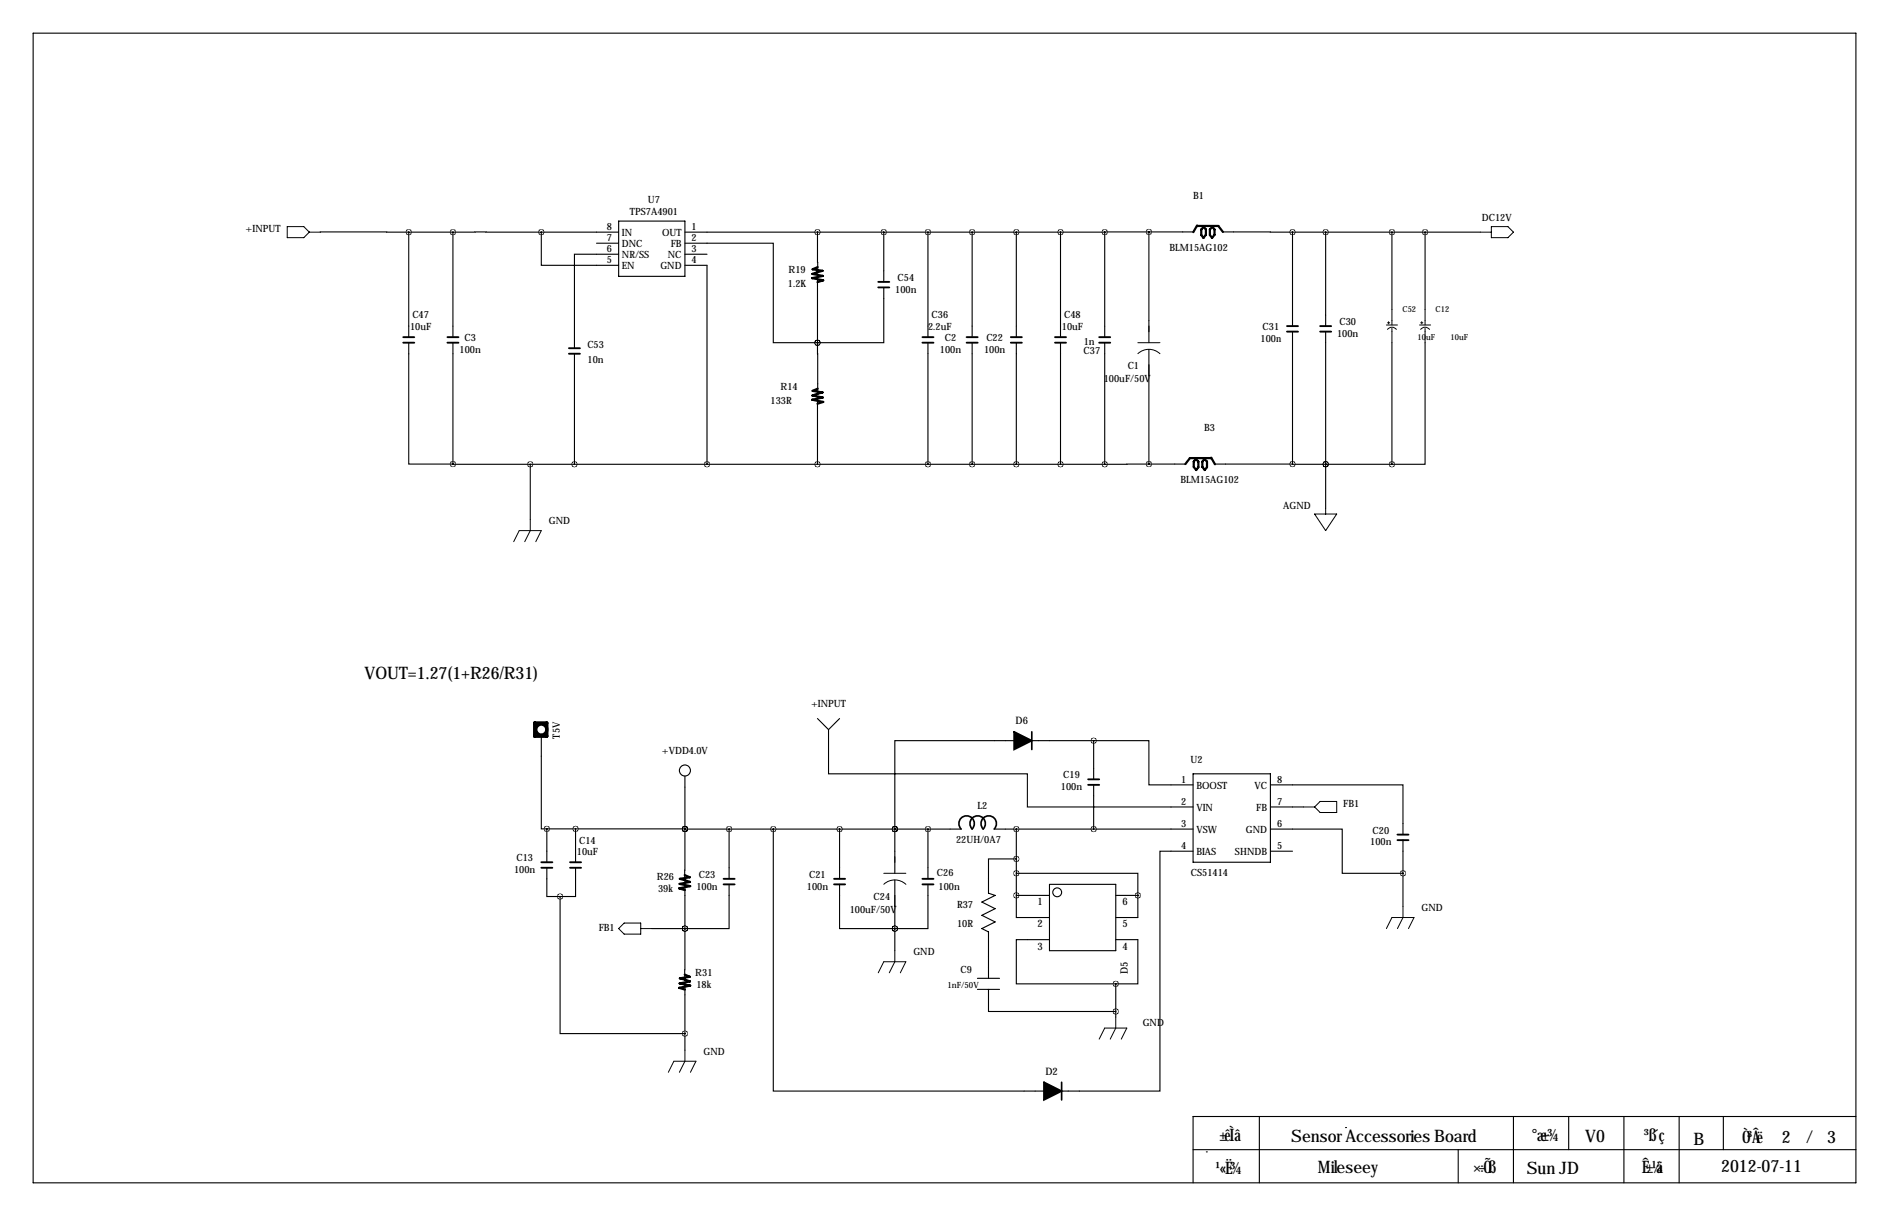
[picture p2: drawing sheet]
<svg xmlns="http://www.w3.org/2000/svg" width="432mm" height="279mm" viewBox="0 0 432 279" stroke-linecap="round" stroke-linejoin="round" font-family="sans-serif">
<g fill="none" stroke="#000" stroke-width=".25">
<path d="M7.6 7.6h419.1v264.2h-419.1zM73.7 53.3h20.3M94 53.3h10.1M94 53.3v24.2M104.1 53.3h20.4M104.1 53.3v24.2M124.5 53.3v7.7h17.7M124.5 53.3h17.7M137.2 55.9h5M142.2 58.4h-10.1v21.6M142.2 50.8h15.3v12.7h-15.3zM157.5 55.9h20.3v22.8h10.2"/>
<path d="M157.5 53.3h96.5M157.5 58.4h5.1M188 53.3v9.5M203.2 53.3v11.5M213.4 53.3v24.2M223.5 53.3v24.2M233.7 53.3v24.2M243.8 53.3v24.2M254 53.3v24.2M264.2 53.3h-10.2M264.2 53.3h10.3M264.2 53.3v25.4"/>
<path d="M281.1 53.3h16.1M297.2 53.3v21.6M297.2 53.3h43.2M304.8 53.3v21.6M320 53.3v17.8M327.7 53.3v17.8M94 78.7v27.9h10.1M104.1 78.7v27.9M157.5 61h5.1v45.7M188 78.7v12M188 78.7h.1M188 63.5v15.2"/>
<path d="M203.2 66v12.7h-15.2M213.4 78.7v28M223.5 78.7v28M233.7 78.7v28M243.8 78.7v28M254 78.7v28M297.2 76.2v30.4M304.8 76.2v40.6M320 78.7v28M327.7 78.7v28h-7.7M132.1 81.3v25.4M188 91.4v15.3"/>
<path d="M264.2 80.3v26.3M104.1 106.6l17.8 .1M121.9 106.7v12.7M121.9 106.7h132.1M264.2 106.6l-10.2 .1M264.2 106.6h8.4M279.2 106.6h18M297.2 106.6l7.6 .1M304.8 106.7h.1M304.8 106.7h15.2M124.5 168.7v21.7h1.2M157.5 178.3v12.2"/>
<path d="M188 165.1l2.5 2.5M190.5 167.6v10.2h45.7v7.6h38.1M193 165.1l-2.5 2.5M233.2 170.2h-27.5v20.3M237.2 170.2h14.3M251.5 170.2h12.7v10.1h10.1M251.5 170.2v8.9M274.3 177.8h17.8v20.3h-17.8zM125.7 199.4v6.6h3.1M125.7 190.4v7.7M125.7 190.4h31.8M132.3 199.4v6.6h-3.5"/>
<path d="M132.3 190.4v7.7M157.5 190.5l-.1 12M157.5 190.5h63.5M167.6 190.5v11.4M177.8 190.5v60.2h62.2M193 190.5v11.4M205.7 190.5h.1M205.7 190.5v10.2M213.4 190.5v11.4M228.6 190.5h45.7M233.7 197.4h-6.4v7.8l1.5 .5-3 1.6 3 1.5-3 1.5 3 1.5-3 1.6 1.5 .7v10.7M233.7 190.5v15.2"/>
<path d="M251.5 180.3v10.2M274.3 195.6h-7.6v55.1h-22.6M292.1 190.5h16.5v10.2h14M292.1 180.3h30.5v11.5M292.1 185.4h7.6M292.1 195.6h5.1M322.6 193v15.3M128.8 206v31.5h28.7M149.9 213.4h7.6M157.5 213.4l-.1 11.9M157.5 213.4h.1M157.5 203.2v10.2"/>
<path d="M167.6 203.2v10.2h-10.1M193 203.2v10.2h12.7M205.7 213.4h.1M205.7 202.2v16.2M213.4 203.2v10.2h-7.7M233.7 205.7v5.1h7.6M233.7 200.7h27.9v5M233.7 205.7h7.6M241.3 215.9h-7.6v10.2h22.8M241.3 203.2h15.2v15.2h-15.2zM256.5 215.9h5.1v10.2h-5.1M256.5 205.7h5.1"/>
<path d="M261.6 205.7h.1M261.6 205.7v5.1h-5.1M157.5 226.1v15.2M224.7 227.3h5.1M224.7 224.8h5.1M227.3 227.3v5.1h29.2M256.5 226.1v7.6M289.6 256.5v15.3M309.4 259.1h.1M348 256.5v15.3M360.7 256.5v7.7M373.4 256.5v15.3"/>
<path d="M386.1 256.5v15.3M396.2 256.5v7.7M426.7 256.5h-152.4v15.3M274.3 264.2h152.4M277.4 264.7h.1M335.3 264.2v7.6"/>
<circle cx="157.5" cy="177" r="1.27"/>
<circle cx="243.1" cy="205" r="1.02"/>
</g>
<g fill="none" stroke="#000" stroke-width=".51">
<path d="M275.2 51.8l-.8 1.5M276.7 52l.6 .7v1.2l-.6 .8-.5-.7v-1.3l.6-.6M278.7 52l.5 .7v1.2l-.5 .8-.5-.7v-1.3l.5-.6M280.2 51.9l-5 .1M280.2 52l1 1.3M188 61.4l-1.2 .5 2.3 .3-2.3 .7 2.4 .5-2.5 .5 2.6 .5-1.3 .4M188 89.3l-1.2 .5 2.3 .4-2.3 .7 2.4 .4-2.5 .5 2.6 .6-1.3 .4M273.6 105.3h4.9M273.6 105.3l-1.1 1.3M275 105.3l-.5 .8v1.2l.5 .7 .5-.7v-1.2l-.5-.6M277 105.3l-.5 .8v1.2l.5 .7 .5-.7v-1.2l-.5-.6M278.5 105.2l.8 1.5"/>
<path d="M157.4 201.1l1.2 .5-2.3 .3 2.3 .7-2.3 .5 2.4 .5-2.5 .5 1.3 .4M157.4 223.9l1.2 .5-2.3 .4 2.3 .7-2.3 .5 2.4 .5-2.5 .5 1.3 .4"/>
</g>
<path d="M237.2 168.1v4.1M221 190.5a1.78 1.78 0 0 1 0-2.5 1.78 1.78 0 0 1 2.5 0 1.78 1.78 0 0 1 0 2.5M223.5 190.5a1.78 1.78 0 0 1 0-2.5 1.78 1.78 0 0 1 2.5 0 1.78 1.78 0 0 1 0 2.5 1.78 1.78 0 0 1 .1-2.5 1.78 1.78 0 0 1 2.5 0 1.78 1.78 0 0 1 0 2.5M244.1 248.7v4" fill="none" stroke="#000" stroke-width=".38"/>
<path d="M233.2 168.1l4 2.1-4 2zM240 248.7l4.1 2-4.1 2z" fill="#000" stroke="#000" stroke-width=".38"/>
<g fill="none" stroke="#000" stroke-width=".23">
<path d="M66 52.1h3.8l1.3 1.2-1.3 1.3h-3.8zM71.1 53.3h2.6M340.4 53.3h2.5M342.9 52.1h3.8l1.3 1.2-1.3 1.3h-3.8zM261.6 78.7h5.1M318.8 74.7h2.5M319 74.2h.5M319 75.7a1.27 1.27 0 0 1 2.1 0M319.3 73.9v.5M320 71.1v3.6M320 75.4v3.3M326.4 74.7h2.5"/>
<path d="M326.6 74.2h.6M326.6 75.7a1.27 1.27 0 0 1 2.1 0M326.9 73.9v.5M327.7 71.1v3.6M327.7 75.4v3.3M261.6 81.3a3.7 3.7 0 0 1 5.1 0M121.9 119.4v2.5l-1.3 2.6M302.3 118.1h5l-2.5 3.8zM304.8 116.8v1.3M118.1 124.5l1.3-2.6h5.1l-1.3 2.6M299.7 185.4h2.6M302.3 185.4l1.2-1.3h3.8v2.6h-3.8z"/>
<path d="M143.5 212.1h3.8v2.5h-3.8l-1.3-1.2zM147.3 213.4h2.6M203.2 200.7h5.1M203.2 203.2a3.7 3.7 0 0 1 5.1 0M205.7 218.4v2.6l-1.2 2.5M318.8 213.4l1.2-2.6h5.1l-1.3 2.6M322.6 208.3v2.5l-1.3 2.6M201.9 223.5l1.3-2.5h5.1l-1.3 2.5M252.7 238.8l1.3-2.6h5.1l-1.3 2.6M256.5 233.7v2.5l-1.2 2.6M153.7 246.4l1.2-2.6h5.1l-1.3 2.6M157.5 241.3v2.5l-1.3 2.6"/>
</g>
<g fill="none" stroke="#000" stroke-width=".76">
<path d="M122.9 166.1h2.8v3.1h-2.8z"/>
<circle cx="124.5" cy="167.6" r="1.27"/>
</g>
<g fill="none" stroke="#000" stroke-width=".43">
<path d="M92.7 78.7h2.5M92.7 77.5h2.5M102.9 78.7h2.5M102.9 77.5h2.5M201.9 66h2.6M201.9 64.8h2.6M212.1 78.7h2.5M212.1 77.5h2.5M222.2 78.7h2.6M222.2 77.5h2.6M232.4 78.7h2.5M232.4 77.5h2.5"/>
<path d="M242.6 78.7h2.5M242.6 77.5h2.5M252.7 78.7h2.6M252.7 77.5h2.6M295.9 76.2h2.5M295.9 74.9h2.5M303.5 76.2h2.6M303.5 74.9h2.6M130.8 81.3h2.5M130.8 80h2.5M250.2 179.1h2.5M124.5 199.4h2.5"/>
<path d="M124.5 198.1h2.5M131.1 199.4h2.5M131.1 198.1h2.5M250.2 180.3h2.5M321.3 193h2.5M321.3 191.8h2.5M166.4 203.2h2.5M166.4 201.9h2.5M191.8 203.2h2.5M191.8 201.9h2.5M212.1 203.2h2.5M212.1 201.9h2.5"/>
</g>
<path d="M205.7 190.5a.05 .05 0 0 0 .1 0 .05 .05 0 0 0-.1 0zM205.7 213.4a.05 .05 0 0 0 .1 0 .05 .05 0 0 0-.1 0zM251.4 190.5a.05 .05 0 0 0 .1 0 .05 .05 0 0 0-.1 0zM157.4 213.4a.05 .05 0 0 0 .1 0 .05 .05 0 0 0-.1 0zM256.5 226.1a.05 .05 0 0 0 .1 0 .05 .05 0 0 0-.1 0zM233.6 190.5a.05 .05 0 0 0 .1 0 .05 .05 0 0 0-.1 0zM233.6 200.7a.05 .05 0 0 0 .1 0 .05 .05 0 0 0-.1 0zM233.6 205.7a.05 .05 0 0 0 .1 0 .05 .05 0 0 0-.1 0zM261.6 205.7a.05 .05 0 0 0 .1 0 .05 .05 0 0 0-.1 0zM157.4 190.5a.05 .05 0 0 0 .1 0 .05 .05 0 0 0-.1 0zM205.7 190.5a.05 .05 0 0 0 .1 0 .05 .05 0 0 0-.1 0zM205.7 213.4a.05 .05 0 0 0 .1 0 .05 .05 0 0 0-.1 0zM193 190.5a.05 .05 0 0 0 .1 0 .05 .05 0 0 0-.1 0zM167.6 190.5a.05 .05 0 0 0 .1 0 .05 .05 0 0 0-.1 0zM157.4 213.4a.05 .05 0 0 0 .1 0 .05 .05 0 0 0-.1 0zM213.3 190.5a.05 .05 0 0 0 .1 0 .05 .05 0 0 0-.1 0zM297.1 53.3a.05 .05 0 0 0 .1 0 .05 .05 0 0 0-.1 0zM322.5 200.7a.05 .05 0 0 0 .1 0 .05 .05 0 0 0-.1 0zM251.4 170.2a.05 .05 0 0 0 .1 0 .05 .05 0 0 0-.1 0zM320 53.3a.05 .05 0 0 0 .1 0 .05 .05 0 0 0-.1 0zM297.1 106.6a.05 .05 0 0 0 .1 0 .05 .05 0 0 0-.1 0zM327.6 53.3a.05 .05 0 0 0 .1 0 .05 .05 0 0 0-.1 0zM320 106.7a.05 .05 0 0 0 .1 0 .05 .05 0 0 0-.1 0zM121.9 106.7a.05 .05 0 0 0 .1 0 .05 .05 0 0 0-.1 0zM124.4 53.3a.05 .05 0 0 0 .1 0 .05 .05 0 0 0-.1 0zM187.9 53.3a.05 .05 0 0 0 .1 0 .05 .05 0 0 0-.1 0zM187.9 78.7a.05 .05 0 0 0 .1 0 .05 .05 0 0 0-.1 0zM187.9 78.7a.05 .05 0 0 0 .1 0 .05 .05 0 0 0-.1 0zM187.9 106.7a.05 .05 0 0 0 .1 0 .05 .05 0 0 0-.1 0zM233.6 53.3a.05 .05 0 0 0 .1 0 .05 .05 0 0 0-.1 0zM213.3 53.3a.05 .05 0 0 0 .1 0 .05 .05 0 0 0-.1 0zM223.5 53.3a.05 .05 0 0 0 .1 0 .05 .05 0 0 0-.1 0zM223.5 106.7a.05 .05 0 0 0 .1 0 .05 .05 0 0 0-.1 0zM213.3 106.7a.05 .05 0 0 0 .1 0 .05 .05 0 0 0-.1 0zM243.8 53.3a.05 .05 0 0 0 .1 0 .05 .05 0 0 0-.1 0zM233.6 106.7a.05 .05 0 0 0 .1 0 .05 .05 0 0 0-.1 0zM243.8 106.7a.05 .05 0 0 0 .1 0 .05 .05 0 0 0-.1 0zM93.9 53.3a.05 .05 0 0 0 .1 0 .05 .05 0 0 0-.1 0zM264.1 53.3a.05 .05 0 0 0 .1 0 .05 .05 0 0 0-.1 0zM264.1 106.6a.05 .05 0 0 0 .1 0 .05 .05 0 0 0-.1 0zM132 106.7a.05 .05 0 0 0 .1 0 .05 .05 0 0 0-.1 0zM162.5 106.7a.05 .05 0 0 0 .1 0 .05 .05 0 0 0-.1 0zM104.1 53.3a.05 .05 0 0 0 .1 0 .05 .05 0 0 0-.1 0zM104.1 106.6a.05 .05 0 0 0 .1 0 .05 .05 0 0 0-.1 0zM157.4 190.4a.05 .05 0 0 0 .1 0 .05 .05 0 0 0-.1 0zM233.6 197.4a.05 .05 0 0 0 .1 0 .05 .05 0 0 0-.1 0zM256.5 232.4a.05 .05 0 0 0 .1 0 .05 .05 0 0 0-.1 0zM132.3 190.4a.05 .05 0 0 0 .1 0 .05 .05 0 0 0-.1 0zM125.7 190.4a.05 .05 0 0 0 .1 0 .05 .05 0 0 0-.1 0zM128.7 206a.05 .05 0 0 0 .1 0 .05 .05 0 0 0-.1 0zM157.4 237.5a.05 .05 0 0 0 .1 0 .05 .05 0 0 0-.1 0z" fill="#000" stroke="#000" stroke-width="1.3"/>
<g font-size="4">
<text x="83.8" y="156">VOUT=1.27(1+R26/R31)</text>
<text x="280.4" y="262.1">±êÌâ</text>
<text x="296.9" y="262.3">Sensor Accessories Board</text>
<text x="352.3" y="262.1">°æ</text>
<text x="354.6" y="262.1">±¾</text>
<text x="364.5" y="262.4">V0</text>
<text x="378" y="262.1">³ß´ç</text>
<text x="389.4" y="263.1">B</text>
<text x="400.6" y="262.6">Ò</text>
<text x="401.7" y="262.6">³Âë</text>
<text x="409.7" y="262.6">2</text>
<text x="415.3" y="262.6">/</text>
<text x="420.1" y="262.6">3</text>
<text x="279.4" y="269.7">¹«Ë¾</text>
<text x="303" y="269.5">Mileseey</text>
<text x="338.9" y="269.4">×÷Õ</text>
<text x="342.3" y="269.4">ß</text>
<text x="351" y="269.7">Sun JD</text>
<text x="377.5" y="269.4">Ê±¼</text>
<text x="380.9" y="269.4">ä</text>
<text x="395.7" y="269.2">2012-07-11</text>
</g>
<g font-size="2.4">
<text x="233.5" y="166.4">D6</text>
<text x="238.6" y="208">1</text>
<text x="258.1" y="208">6</text>
<text x="238.6" y="213.1">2</text>
<text x="258.1" y="213.1">5</text>
<text x="238.6" y="218.2">3</text>
<text x="258.1" y="218.2">4</text>
<text x="259.3" y="223.8" transform="rotate(-90 259.3 223.8)">D5</text>
<text x="240.4" y="246.9">D2</text>
</g>
<g font-size="2.3">
<text x="149" y="46.5">U7</text>
<text x="274.3" y="45.7">B1</text>
<text x="56.5" y="53.3">+INPUT</text>
<text x="139.5" y="52.8">8</text>
<text x="144.8" y="49.5">TPS7A4901</text>
<text x="159" y="52.8">1</text>
<text x="340.7" y="50.8">DC12V</text>
<text x="139.5" y="57.9">6</text>
<text x="139.5" y="55.4">7</text>
<text x="143" y="59.3">NR/SS</text>
<text x="143" y="56.7">DNC</text>
<text x="143" y="54.2">IN</text>
<text x="152.2" y="54.2">OUT</text>
<text x="153.6" y="59.3">NC</text>
<text x="154.2" y="56.7">FB</text>
<text x="159" y="55.4">2</text>
<text x="159" y="57.9">3</text>
<text x="268.9" y="57.6">BLM15AG102</text>
<text x="139.5" y="60.5">5</text>
<text x="143" y="61.8">EN</text>
<text x="151.8" y="61.8">GND</text>
<text x="159" y="60.5">4</text>
<text x="181.3" y="62.7">R19</text>
<text x="206.4" y="64.5">C54</text>
<text x="181.2" y="66">1.2K</text>
<text x="205.8" y="67.3">100n</text>
<text x="94.3" y="75.9">10uF</text>
<text x="94.8" y="73.2">C47</text>
<text x="213.4" y="75.9">2.2uF</text>
<text x="214.2" y="73.2">C36</text>
<text x="244.1" y="75.9">10uF</text>
<text x="244.7" y="73.2">C48</text>
<text x="290.3" y="75.9">C31</text>
<text x="307.4" y="77.4">100n</text>
<text x="308" y="74.7">C30</text>
<text x="105.7" y="81.1">100n</text>
<text x="106.8" y="78.3">C3</text>
<text x="135" y="80.1">C53</text>
<text x="135.1" y="83.4">10n</text>
<text x="216.1" y="81.2">100n</text>
<text x="217.2" y="78.4">C2</text>
<text x="226.3" y="81.2">100n</text>
<text x="226.8" y="78.4">C22</text>
<text x="249.1" y="81.4">C37</text>
<text x="249.2" y="79.2">1n</text>
<text x="289.8" y="78.6">100n</text>
<text x="179.5" y="89.5">R14</text>
<text x="253.8" y="87.8">100uF/50V</text>
<text x="259.3" y="84.8">C1</text>
<text x="177.2" y="92.9">133R</text>
<text x="276.9" y="99.1">B3</text>
<text x="271.4" y="110.9">BLM15AG102</text>
<text x="295" y="116.8">AGND</text>
<text x="126.2" y="120.4">GND</text>
<text x="186.5" y="162.6">+INPUT</text>
<text x="128.7" y="169.7" transform="rotate(-90 128.7 169.7)">T5V</text>
<text x="152.2" y="173.2">+VDD4.0V</text>
<text x="244.5" y="178.8">C19</text>
<text x="271.6" y="179.8">1</text>
<text x="273.7" y="175.3">U2</text>
<text x="293.6" y="179.8">8</text>
<text x="224.7" y="185.9">L2</text>
<text x="243.9" y="181.6">100n</text>
<text x="271.6" y="184.9">2</text>
<text x="275.1" y="181.2">BOOST</text>
<text x="288.4" y="181.2">VC</text>
<text x="293.6" y="184.9">7</text>
<text x="308.9" y="185.4">FB1</text>
<text x="271.6" y="190">3</text>
<text x="275.1" y="186.3">VIN</text>
<text x="275.1" y="191.4">VSW</text>
<text x="286.5" y="191.4">GND</text>
<text x="288.8" y="186.3">FB</text>
<text x="293.6" y="190">6</text>
<text x="315.6" y="191.5">C20</text>
<text x="118.7" y="197.9">C13</text>
<text x="132.6" y="196.5">10uF</text>
<text x="133.2" y="193.8">C14</text>
<text x="219.8" y="193.7">22UH/0A7</text>
<text x="271.6" y="195.1">4</text>
<text x="275.1" y="196.4">BIAS</text>
<text x="284" y="196.4">SHNDB</text>
<text x="293.6" y="195.1">5</text>
<text x="315.1" y="194.3">100n</text>
<text x="118.2" y="200.6">100n</text>
<text x="151" y="202.3">R26</text>
<text x="160.6" y="201.7">C23</text>
<text x="186" y="201.7">C21</text>
<text x="215.4" y="201.2">C26</text>
<text x="273.8" y="201.4">CS51414</text>
<text x="151.3" y="205">39k</text>
<text x="160.1" y="204.4">100n</text>
<text x="185.5" y="204.4">100n</text>
<text x="195.4" y="209.7">100uF/50V</text>
<text x="200.9" y="206.8">C24</text>
<text x="215.8" y="204.4">100n</text>
<text x="220" y="208.6">R37</text>
<text x="326.8" y="209.3">GND</text>
<text x="137.7" y="214">FB1</text>
<text x="220" y="213">10R</text>
<text x="210" y="219.5">GND</text>
<text x="159.9" y="224.2">R31</text>
<text x="160.1" y="227">18k</text>
<text x="220.9" y="223.7">C9</text>
<text x="262.7" y="235.7">GND</text>
<text x="161.7" y="242.3">GND</text>
</g>
<text font-size="2" x="217.8" y="227">1nF/50V</text>
<g font-size="1.9">
<text x="322.5" y="71.6">C52</text>
<text x="330.1" y="71.6">C12</text>
<text x="325.9" y="78.2">10uF</text>
<text x="333.5" y="78.2">10uF</text>
</g>
</svg>
